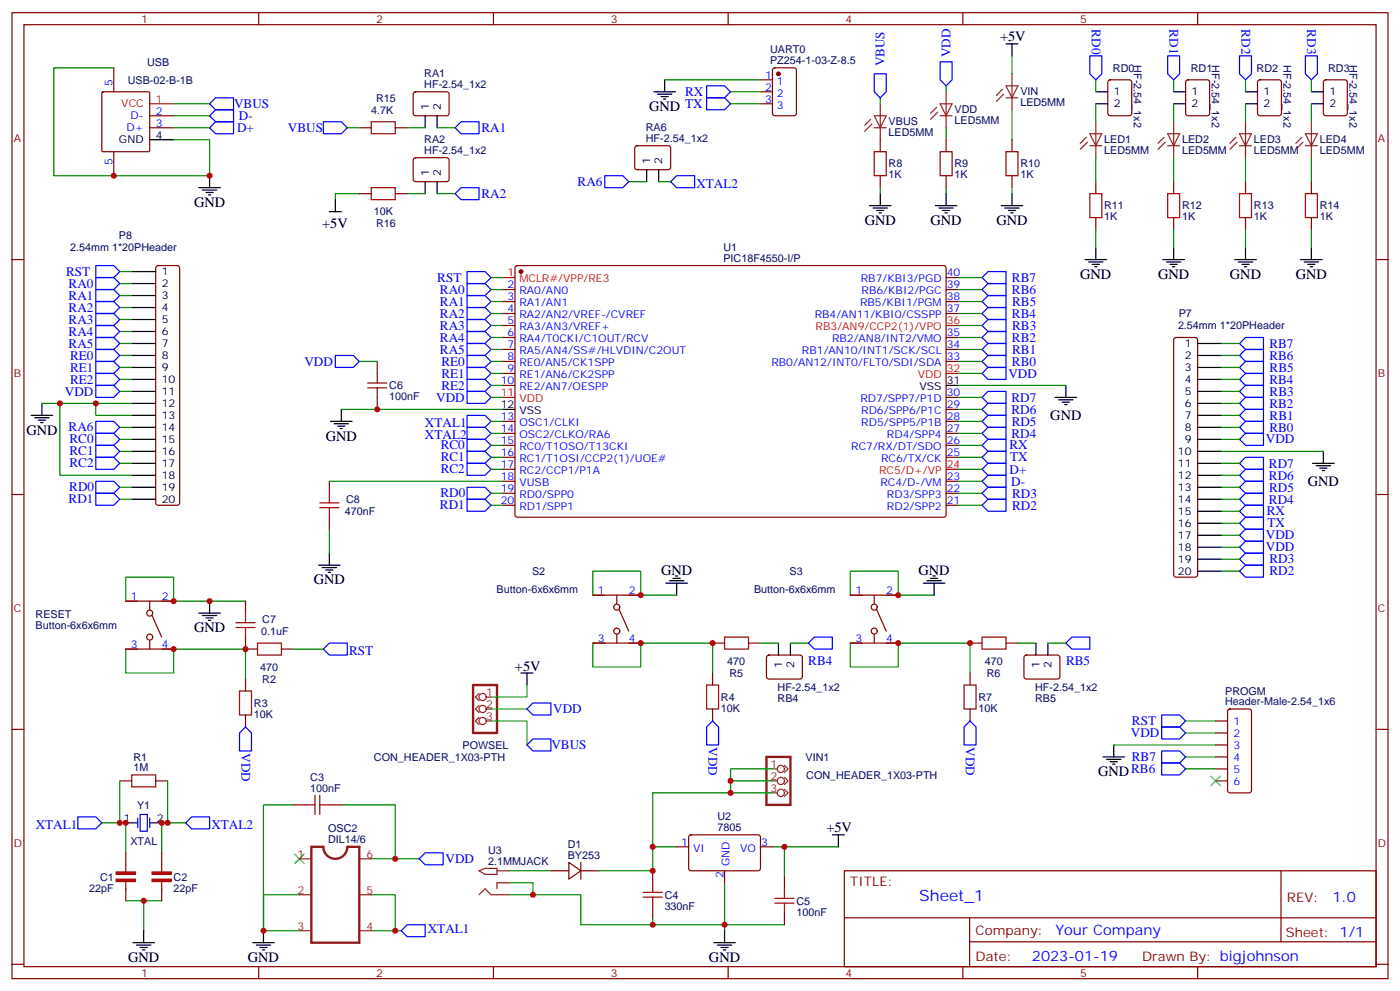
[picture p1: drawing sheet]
<svg xmlns="http://www.w3.org/2000/svg" width="412mm" height="292mm" viewBox="0 0 412 292" stroke-linecap="round" stroke-linejoin="round" font-family="sans-serif">
<g fill="none" stroke="#870000" stroke-width=".35">
<path d="M3.5 3.7h405.4v284.4h-405.4zM7.1 7.3h398.2v277.3h-398.2zM33.5 20v7M76.2 3.7v3.6M145.3 3.7v3.6M214.5 3.7v3.6M283.6 3.7v3.6M352.8 3.7v3.6M30 27.2l.3-.2h13.4l.3 .2 .1 17.1-.2 .3-13.6 .1-.3-.2zM44.1 37.6h7.1M44.1 34.1h7.1M105.8 37.6h3.6"/>
<path d="M116.4 37.6h3.5M121.9 27.2l.5-.2 9.5 .1 .4 .6-.1 5.9-.6 .5-9.5-.1-.4-.6v-5.7zM224 23.5h3.5M224 27h3.5M224 30.6h3.5M227.8 20.2l.4-.2h5.7l.6 .4 .1 13-.5 .6-5.9 .1-.6-.5-.1-12.9zM326.6 23.7l.4-.2h5.7l.6 .4 .1 9.5-.5 .6-5.9 .1-.6-.5-.1-9.4zM349.5 23.7l.5-.2h5.6l.7 .4v9.5l-.5 .6-5.8 .1-.7-.5-.1-9.4zM370.7 23.7l.4-.2h5.7l.6 .4 .1 9.5-.5 .6-5.9 .1-.6-.5-.1-9.4zM390.1 23.7l.4-.2h5.7l.6 .4 .1 9.5-.5 .6-5.9 .1-.6-.5-.1-9.4zM33.5 44.7v7M105.8 57h3.6"/>
<path d="M116.4 57h3.5M121.9 46.6l.5-.2 9.5 .1 .4 .6-.1 6-.6 .4-9.5-.1-.4-.6v-5.7zM187.2 43.1l.5-.2 9.4 .1 .5 .6-.1 5.9-.7 .5-9.4-.1-.4-.7v-5.6zM259.3 41.1v3.6M259.3 51.7v3.5M278.7 41.1v3.6M278.7 51.7v3.5M298.1 41.1v3.6M298.1 51.7v3.5M322.8 53.5v3.5M345.7 53.5v3.5M366.9 53.5v3.5"/>
<path d="M386.3 53.5v3.5M3.5 76.4h3.6M46.1 78.4l.5-.2h5.6l.5 .2 .2 .5v69.1l-.2 .5-.5 .2h-5.6l-.5-.2-.2-.5v-69.1zM151.9 78.4l.5-.2h125.9l.4 .7-.1 72.9-.6 .5-125.9-.1-.4-.6v-72.7zM322.8 64.1v3.5M345.7 64.1v3.5M366.9 64.1v3.5M386.3 64.1v3.5M405.3 76.4h3.6M148.2 85.2h3.5M148.2 88.8h3.5M148.2 92.3h3.5"/>
<path d="M148.2 95.8h3.5M148.2 99.3h3.5M278.7 85.2h3.5M278.7 88.8h3.5M278.7 92.3h3.5M278.7 99.3h3.5M278.7 81.7h3.5M346 99.5l.4-.2h5.7l.5 .2 .2 .5v69.2l-.3 .5-.4 .2h-5.7l-.5-.2-.2-.5v-69.2zM111.1 106.4v3.5M111.1 117v3.5M148.2 102.9h3.5M148.2 106.4h3.5"/>
<path d="M148.2 109.9h3.5M148.2 113.5h3.5M278.7 102.9h3.5M278.7 106.4h3.5M278.7 117h3.5M148.2 124h3.5M148.2 127.6h3.5M148.2 131.1h3.5M148.2 134.6h3.5M148.2 138.1h3.5M278.7 124h3.5M278.7 127.6h3.5"/>
<path d="M278.7 131.1h3.5M278.7 134.6h3.5M278.7 120.5h3.5M3.5 145.6h3.6M97 141.7v3.5M97 152.3v3.5M148.2 141.7h3.5M148.2 145.2h3.5M148.2 148.7h3.5M278.7 141.7h3.5M278.7 145.2h3.5M278.7 148.7h3.5"/>
<path d="M405.3 145.6h3.6M37 177h14.2M44.1 177v2.4M72.3 177v3.5M174.6 175.2h14.1M181.7 175.2v2.5M182.4 179.4l2.8 6.4M250.5 175.2h14.1M257.5 175.2v2.5M258.2 179.4l2.9 6.4M37 191.1h14.2M44.1 188.6v2.5"/>
<path d="M44.8 181.2l2.8 6.3M72.3 187.5v3.6h3.5M72.3 199.9v3.5M82.9 191.1h3.5M174.6 189.3h14.1M181.7 186.8v2.5M209.9 189.3h3.5M209.9 198.1v3.5M220.5 189.3h3.5M226 193l.5-.2 9.4 .1 .5 .6-.1 6-.6 .4-9.5-.1-.4-.6v-5.7zM250.5 189.3h14.1M257.5 186.8v2.5"/>
<path d="M285.8 189.3h3.5M285.8 198.1v3.5M296.3 189.3h3.6M301.9 193l.4-.2 9.5 .1 .4 .6-.1 6-.6 .4-9.4-.1-.5-.6v-5.7zM3.5 214.7h3.6M72.3 210.5v3.5M209.9 208.7v3.5M285.8 208.7v3.5M358.1 212.2h3.5M358.1 215.8h3.5M358.1 219.3h3.5M361.8 208.9l.5-.2h5.6l.7 .4 .1 23.6-.5 .6-5.9 .1-.6-.5-.1-23.5z"/>
<path d="M405.3 214.7h3.6M35.3 229.9h3.5M45.9 229.9h3.5M86.4 236.9h3.6M97 236.9h3.5M358.1 229.9h3.5M358.1 222.8h3.5M358.1 226.3h3.5M37 251v3.6M47.6 251v3.6M162.3 256.3h5.3M167.6 253.9l3.5 2.4-3.5 2.5z"/>
<path d="M171.1 256.3h5.3M171.1 253.9v4.9M192.3 256.3v3.6M199.3 249.3h3.5M203.1 246l.5-.3 20 .1 .4 .7-.1 9.4-.6 .4h-20l-.5-.7v-9.1zM224 249.3h3.5M231.1 258.1v3.5M248.7 256.3h156.6v28.3h-156.6zM377.3 256.4v20.8M37 261.6v3.5M47.6 261.6v3.5M192.3 266.9v3.5"/>
<path d="M231.1 268.7v3.5M248.7 270.2h156.5M285.6 277.2h119.6M285.6 270.2v14.1M3.5 283.8h3.6M76.2 284.6v3.5M145.3 284.6v3.5M214.5 284.6v3.5M283.6 284.6v3.5M352.8 284.6v3.5M405.3 283.8h3.6"/>
<circle cx="181.7" cy="178.7" r=".88"/>
<circle cx="257.5" cy="178.7" r=".88"/>
<circle cx="44.1" cy="187.5" r=".88"/>
<circle cx="44.1" cy="180.5" r=".88"/>
<circle cx="181.7" cy="185.8" r=".88"/>
<circle cx="257.5" cy="185.8" r=".88"/>
</g>
<g fill="#870000" stroke="#870000" stroke-width=".35">
<circle cx="153.5" cy="79.9" r=".53"/>
<circle cx="229.3" cy="21.7" r=".53"/>
</g>
<path d="M44.1 30.6h7.1M148.2 81.7h3.5M278.7 95.8h3.5M148.2 117h3.5M278.7 109.9h3.5M278.7 138.1h3.5" fill="none" stroke="#f00" stroke-width=".35"/>
<g fill="none" stroke="#000" stroke-width=".35">
<path d="M296.3 12.9h3.6M298.1 12.9v3.5M125.2 34.1v3.5M128.8 34.1v3.5M192.6 27h6.4M193.7 27.7h4.2M194.7 28.4h2.1M195.4 29.1h.7M195.8 23.5v3.5M322.8 27h3.5M322.8 30.6h3.5M345.7 27h3.5"/>
<path d="M345.7 30.6h3.5M366.9 27h3.5M366.9 30.6h3.5M386.3 27h3.5M386.3 30.6h3.5M44.1 41.1h7.1M58.6 55.2h6.3M59.6 56h4.3M60.7 56.7h2.1M61.4 57.4h.7M61.7 51.7v3.5M98.8 58.8v3.5"/>
<path d="M125.2 53.5v3.5M128.8 53.5v3.5M190.5 50v3.5M194 50v3.5M259.3 57v3.5M278.7 57v3.5M298.1 57v3.5M38.8 79.9h7.1M97 62.3h3.5M256.1 60.5h6.4M257.2 61.2h4.2M258.2 61.9h2.1"/>
<path d="M258.9 62.7h.7M275.5 60.5h6.4M276.6 61.2h4.2M277.6 61.9h2.2M278.3 62.7h.7M294.9 60.5h6.4M296 61.2h4.2M297 61.9h2.2M297.7 62.7h.7M319.6 76.4h6.4M320.7 77.1h4.2M321.7 77.8h2.1"/>
<path d="M322.4 78.5h.7M322.8 72.9v3.5M342.5 76.4h6.4M343.6 77.1h4.2M344.7 77.8h2.1M345.4 78.5h.7M345.7 72.9v3.5M363.7 76.4h6.4M364.8 77.1h4.2M365.8 77.8h2.1M366.5 78.5h.7M366.9 72.9v3.5"/>
<path d="M383.1 76.4h6.4M384.2 77.1h4.2M385.2 77.8h2.1M385.9 78.5h.7M386.3 72.9v3.5M38.8 83.5h7.1M38.8 87h7.1M38.8 90.5h7.1M38.8 94.1h7.1M38.8 97.6h7.1M12.3 118.7v3.6M38.8 101.1h7.1"/>
<path d="M38.8 104.6h7.1M38.8 108.2h7.1M38.8 111.7h7.1M38.8 115.2h7.1M38.8 118.7h7.1M278.7 113.5h3.5M310.8 117h6.3M311.9 117.7h4.2M312.9 118.4h2.1M313.6 119.1h.7M314 113.5v3.5M352.8 101.1h7"/>
<path d="M352.8 104.6h7M352.8 108.2h7M352.8 111.7h7M352.8 115.2h7M352.8 118.7h7M9.2 122.3h6.3M10.2 123h4.3M11.3 123.7h2.1M12 124.4h.7M38.8 122.3h7.1M38.8 125.8h7.1M38.8 129.3h7.1"/>
<path d="M38.8 132.9h7.1M38.8 136.4h7.1M38.8 139.9h7.1M97.4 124h6.3M98.4 124.7h4.3M99.5 125.4h2.1M100.2 126.2h.7M100.5 120.5v3.5M148.2 120.5h3.5M352.8 122.3h7M352.8 125.8h7M352.8 129.3h7"/>
<path d="M352.8 132.9h7M352.8 136.4h7M352.8 139.9h7M386.6 136.4h6.4M387.7 137.1h4.2M388.8 137.8h2.1M389.5 138.5h.7M389.8 132.9v3.5M38.8 143.4h7.1M38.8 147h7.1M352.8 143.4h7M352.8 147h7"/>
<path d="M352.8 150.5h7M352.8 154h7M352.8 157.6h7M61.7 177v3.5M93.8 166.4h6.4M94.9 167.1h4.2M96 167.8h2.1M96.7 168.5h.7M97 162.8v3.6M196.1 171.7h6.4M197.2 171h4.2M198.3 170.3h2.1"/>
<path d="M199 169.5h.7M199.3 171.7v3.5M272 171.7h6.3M273 171h4.3M274.1 170.3h2.1M274.8 169.5h.7M275.2 171.7v3.5M352.8 161.1h7M352.8 164.6h7M352.8 168.1h7M58.6 180.5h6.3M59.6 181.2h4.3"/>
<path d="M60.7 181.9h2.1M61.4 182.6h.7M153.5 198.1h3.5M155.2 198.1v3.5M229.3 189.3v3.5M232.8 189.3v3.5M305.2 189.3v3.5M308.7 189.3v3.5M328.1 219.3v3.5M324.9 222.8h6.4M326 223.5h4.2M327 224.2h2.1"/>
<path d="M327.7 224.9h.7M37 242.2h3.6M44.1 242.2h3.5M245.2 245.7h3.5M246.9 245.7v3.6M39.2 277.5h6.3M40.2 278.2h4.2M41.3 278.9h2.1M42 279.6h.7M42.3 274v3.5M74.4 277.5h6.4M75.5 278.2h4.2"/>
<path d="M76.6 278.9h2.1M77.3 279.6h.7M77.6 274v3.5M210.3 277.5h6.3M211.3 278.2h4.2M212.4 278.9h2.1M213.1 279.6h.7M213.4 274v3.5"/>
</g>
<g fill="none" stroke="#008700" stroke-width=".35">
<path d="M33.5 20h-17.6v31.7h45.8v-10.6h-10.5M298.1 16.4v5.3M51.2 30.6h10.5M51.2 34.1h10.5M51.2 37.6h10.5M102.3 37.6h3.5M119.9 37.6h5.3M128.8 37.6h5.3M195.8 23.5h28.2M215.2 30.6h8.8M215.2 27h8.8M259.3 28.8v1.8"/>
<path d="M278.7 25.3v1.7M278.7 37.6v3.5M298.1 32.3v8.8M322.8 23.5v3.5M322.8 30.6v5.2M345.7 23.5v3.5M345.7 30.6v5.2M366.9 23.5v3.5M366.9 30.6v5.2M386.3 23.5v3.5M386.3 30.6v5.2M105.8 57h-7v1.8"/>
<path d="M119.9 57h5.3M128.8 57h5.3M185.2 53.5h5.3M194 53.5h3.6M259.3 55.2v1.8M278.7 55.2v1.8M298.1 55.2v1.8M322.8 46.4v7.1M345.7 46.4v7.1M366.9 46.4v7.1M386.3 46.4v7.1M35.3 79.9h3.5"/>
<path d="M322.8 67.6v5.3M345.7 67.6v5.3M366.9 67.6v5.3M386.3 67.6v5.3M35.3 97.6h3.5M35.3 94.1h3.5M35.3 90.5h3.5M35.3 87h3.5M35.3 83.5h3.5M144.6 81.7h3.6M144.6 92.3h3.6M144.6 88.8h3.6"/>
<path d="M144.6 95.8h3.6M144.6 99.3h3.6M144.6 85.2h3.6M282.2 81.7h7.1M282.2 92.3h7.1M282.2 88.8h7.1M282.2 95.8h7.1M282.2 99.3h7.1M282.2 85.2h7.1M12.3 118.7h26.5M17.6 118.7v21.2h21.2M28.2 118.7v3.6h10.6"/>
<path d="M35.3 115.2h3.5M35.3 111.7h3.5M35.3 108.2h3.5M35.3 104.6h3.5M35.3 101.1h3.5M105.8 106.4h5.3M144.6 117h3.6M144.6 109.9h3.6M144.6 113.5h3.6M144.6 102.9h3.6M144.6 106.4h3.6M282.2 117h7.1"/>
<path d="M282.2 109.9h7.1M282.2 113.5h31.8M282.2 102.9h7.1M282.2 106.4h7.1M359.8 115.2h5.3M359.8 111.7h5.3M359.8 108.2h5.3M359.8 104.6h5.3M359.8 101.1h5.3M359.8 118.7h5.3M35.3 129.3h3.5M35.3 132.9h3.5"/>
<path d="M35.3 136.4h3.5M35.3 125.8h3.5M100.5 120.5h47.7M144.6 124h3.6M144.6 127.6h3.6M144.6 138.1h3.6M144.6 131.1h3.6M144.6 134.6h3.6M282.2 124h7.1M282.2 127.6h7.1M282.2 120.5h7.1M282.2 138.1h7.1"/>
<path d="M282.2 131.1h7.1M282.2 134.6h7.1M359.8 129.3h5.3M359.8 132.9h30M359.8 136.4h5.3M359.8 125.8h5.3M359.8 122.3h5.3M359.8 139.9h5.3M35.3 143.4h3.5M35.3 147h3.5M97 141.7h51.2M97 155.8v7"/>
<path d="M144.6 145.2h3.6M144.6 148.7h3.6M282.2 141.7h7.1M282.2 145.2h7.1M282.2 148.7h7.1M359.8 143.4h5.3M359.8 147h5.3M359.8 150.5h5.3M359.8 154h5.3M359.8 157.6h5.3M37 177v-7.1h14.2v7.1h21.1M174.6 175.2v-7.1h14.1v7.1h10.6"/>
<path d="M250.5 175.2v-7.1h14.1v7.1h10.6M359.8 161.1h5.3M359.8 164.6h5.3M359.8 168.1h5.3M37 191.1v7h14.2v-7h21.1v8.8M86.4 191.1h8.8M174.6 189.3v7.1h14.1v-7.1h21.2v8.8M224 189.3h5.3M232.8 189.3h5.3M250.5 189.3v7.1h14.1v-7.1h21.2v8.8M299.9 189.3h5.3M308.7 189.3h5.3"/>
<path d="M144.6 212.2h10.6v7.1M144.6 208.7h10.6M155.2 201.6v3.6h-10.6M328.1 219.3h30M349.2 212.2h8.9M349.2 215.8h8.9M35.3 229.9v12.3M49.4 229.9v12.3M86.4 236.9h-8.8v37.1M100.5 236.9h15.9v15.9M227.5 233.4h-35.2v15.9M227.5 229.9h-12.3v3.5"/>
<path d="M227.5 226.3h-12.3v3.6M349.2 222.8h8.9M349.2 226.3h8.9M30 242.2h7v8.8M54.7 242.2h-7.1v8.8M109.4 252.8h14.1M149.9 259.9h7.1v3.5M149.9 256.3h12.4M199.3 249.3h-7v7h-15.9M213.4 259.9v14.1M227.5 249.3h19.4M231.1 249.3v8.8"/>
<path d="M37 265.1h10.6M42.3 265.1v8.9M77.6 274h10.6M88.2 263.4h-10.6v10.6M109.4 263.4h7v10.6M109.4 274h8.8M149.9 263.4h21.2v8.8h21.2M192.3 270.4v1.8h38.8"/>
</g>
<path d="M356.7 228.5l2.8 2.8M359.5 228.5l-2.8 2.8M86.8 251.4l2.8 2.8M89.6 251.4l-2.8 2.8" fill="none" stroke="#3c3" stroke-width=".35"/>
<path d="M139.3 201.6h7.1v14.2h-7.1zM225.8 222.8h7v14.1h-7zM91.7 249.3h3.5a3.5 3.5 0 0 0 3.6 3.5 3.5 3.5 0 0 0 3.5-3.5h3.5v28.2h-14.1z" fill="none" stroke="#8c2424" stroke-width=".71"/>
<g fill="none" stroke="#8c2424" stroke-width=".35">
<path d="M256.5 35.1l-1.8 1.8M256.8 36.5l-2.1 2.2M257.5 34.1h3.6l-1.8 3.5zM257.5 37.6h3.6M259.3 30.6v10.5M275.9 31.6l-1.8 1.8M276.2 33l-2.1 2.1M276.9 34.1h3.6M276.9 30.6h3.6l-1.8 3.5zM278.7 27v10.6M295.3 26.3l-1.8 1.8M295.6 27.7l-2.1 2.1"/>
<path d="M296.3 25.3h3.6l-1.8 3.5zM296.3 28.8h3.6M298.1 21.7v10.6M321 39.4h3.6l-1.8 3.5zM322.8 35.8v10.6M344 39.4h3.5l-1.8 3.5zM345.7 35.8v10.6M365.1 39.4h3.6l-1.8 3.5zM366.9 35.8v10.6M384.5 39.4h3.6l-1.8 3.5zM386.3 35.8v10.6M320 40.4l-1.8 1.8"/>
<path d="M320.3 41.8l-2.1 2.2M321 42.9h3.6M342.9 40.4l-1.8 1.8M343.3 41.8l-2.2 2.2M344 42.9h3.5M364.1 40.4l-1.8 1.8M364.4 41.8l-2.1 2.2M365.1 42.9h3.6M383.5 40.4l-1.8 1.8M383.8 41.8l-2.1 2.2M384.5 42.9h3.6M141.1 204.1l-1 1.1 1 1"/>
<path d="M141.1 207.6l-1 1.1 1 1.1M141.1 211.2l-1 1 1 1.1M143.2 205.2h1.4M143.2 208.7h1.4M143.2 212.2h1.4M227.5 226.3h1.5M227.5 229.9h1.5M227.5 233.4h1.5M231.1 225.3l1 1-1 1.1M231.1 228.8l1 1.1-1 1M231.1 232.3l1 1.1-1 1.1M88.2 252.8h3.5"/>
<path d="M105.8 252.8h3.6M141.1 256.3l1.8-.7h3.5v1.8h-3.5zM146.4 256.3h3.5M149.9 259.9h-3.5v1.7M88.2 263.4h3.5M88.2 274h3.5M105.8 263.4h3.6M105.8 274h3.6M141.1 263.4l1.8-1.8 1.7 1.8h5.3"/>
<circle cx="142.2" cy="208.7" r="1.06"/>
<circle cx="142.2" cy="212.2" r="1.06"/>
<circle cx="142.2" cy="205.2" r="1.06"/>
<circle cx="230" cy="226.3" r="1.06"/>
<circle cx="230" cy="233.4" r="1.06"/>
<circle cx="230" cy="229.9" r="1.06"/>
</g>
<g fill="none" stroke="#a10000" stroke-width=".35">
<path d="M109.4 35.8h7v3.6h-7zM109.4 55.2h7v3.6h-7zM257.5 44.7h3.6v7h-3.6zM276.9 44.7h3.6v7h-3.6zM296.3 44.7h3.6v7h-3.6zM321 57h3.6v7.1h-3.6zM344 57h3.5v7.1h-3.5zM365.1 57h3.6v7.1h-3.6zM384.5 57h3.6v7.1h-3.6zM108.3 112.7h5.6M108.3 114.2h5.6M111.1 109.9v2.8"/>
<path d="M111.1 114.2v2.8M94.2 148h5.6M94.2 149.4h5.6M97 145.2v2.8M97 149.4v2.9M69.5 183.3h5.6M69.5 184.7h5.6M72.3 180.5v2.8M72.3 184.7v2.8M75.8 189.3h7.1v3.5h-7.1zM213.4 187.5h7.1v3.6h-7.1zM289.3 187.5h7v3.6h-7z"/>
<path d="M70.6 203.4h3.5v7.1h-3.5zM208.1 201.6h3.6v7.1h-3.6zM284 201.6h3.5v7.1h-3.5zM38.8 228.1h7.1v3.5h-7.1zM90 236.9h2.8M92.8 234.1v5.6M94.2 236.9h2.8M94.2 234.1v5.6M37 254.6v2.1M37 259.5v2.5M47.6 254.6v2.1M47.6 259.5v2.5"/>
<path d="M192.3 259.9v2.8M189.4 262.7h5.7M189.4 264.1h5.7M192.3 264.1v2.8M228.2 264.4h5.7M228.2 265.9h5.7M231.1 261.6v2.8M231.1 265.9v2.8"/>
</g>
<g fill="none" stroke="#00f" stroke-width=".35">
<path d="M276.9 18.2h3.6v5.3l-1.8 1.8-1.8-1.8zM321 16.4h3.6v5.3l-1.8 1.8-1.8-1.8zM344 16.4h3.5v5.3l-1.8 1.8-1.7-1.8zM365.1 16.4h3.6v5.3l-1.8 1.8-1.8-1.8zM384.5 16.4h3.6v5.3l-1.8 1.8-1.8-1.8zM61.7 30.6l1.8-1.8h5.3v3.5h-5.3zM63.5 32.3h5.3v3.5h-5.3l-1.8-1.7zM63.5 35.8h5.3v3.6h-5.3l-1.8-1.8zM95.2 35.8h5.3l1.8 1.8-1.8 1.8h-5.3zM135.8 35.8h5.3v3.6h-5.3l-1.7-1.8zM208.1 28.8h5.3l1.8 1.8-1.8 1.7h-5.3zM208.1 25.3h5.3l1.8 1.7-1.8 1.8h-5.3z"/>
<path d="M257.5 21.7h3.6v5.3l-1.8 1.8-1.8-1.8zM135.8 55.2h5.3v3.6h-5.3l-1.7-1.8zM178.2 51.7h5.2l1.8 1.8-1.8 1.7h-5.2zM199.3 51.7h5.3v3.5h-5.3l-1.7-1.7zM28.2 78.2h5.3l1.8 1.7-1.8 1.8h-5.3zM137.6 79.9h5.3l1.7 1.8-1.7 1.8h-5.3zM291 79.9h5.3v3.6h-5.3l-1.7-1.8zM28.2 88.8h5.3l1.8 1.7-1.8 1.8h-5.3zM28.2 85.2h5.3l1.8 1.8-1.8 1.8h-5.3zM28.2 99.3h5.3l1.8 1.8-1.8 1.8h-5.3zM28.2 95.8h5.3l1.8 1.8-1.8 1.7h-5.3zM28.2 92.3h5.3l1.8 1.8-1.8 1.7h-5.3z"/>
<path d="M28.2 81.7h5.3l1.8 1.8-1.8 1.7h-5.3zM137.6 83.5h5.3l1.7 1.7-1.7 1.8h-5.3zM137.6 94.1h5.3l1.7 1.7-1.7 1.8h-5.3zM137.6 97.6h5.3l1.7 1.7-1.7 1.8h-5.3zM137.6 87h5.3l1.7 1.8-1.7 1.7h-5.3zM137.6 90.5h5.3l1.7 1.8-1.7 1.8h-5.3zM291 87h5.3v3.5h-5.3l-1.7-1.7zM291 90.5h5.3v3.6h-5.3l-1.7-1.8zM291 83.5h5.3v3.5h-5.3l-1.7-1.8zM291 94.1h5.3v3.5h-5.3l-1.7-1.8zM291 97.6h5.3v3.5h-5.3l-1.7-1.8zM366.9 99.3h5.3v3.6h-5.3l-1.8-1.8z"/>
<path d="M28.2 109.9h5.3l1.8 1.8-1.8 1.8h-5.3zM28.2 106.4h5.3l1.8 1.8-1.8 1.7h-5.3zM28.2 102.9h5.3l1.8 1.7-1.8 1.8h-5.3zM28.2 113.5h5.3l1.8 1.7-1.8 1.8h-5.3zM98.8 104.6h5.3l1.7 1.8-1.7 1.8h-5.3zM137.6 115.2h5.3l1.7 1.8-1.7 1.7h-5.3zM137.6 101.1h5.3l1.7 1.8-1.7 1.7h-5.3zM137.6 104.6h5.3l1.7 1.8-1.7 1.8h-5.3zM137.6 108.2h5.3l1.7 1.7-1.7 1.8h-5.3zM137.6 111.7h5.3l1.7 1.8-1.7 1.7h-5.3zM291 108.2h5.3v3.5h-5.3l-1.7-1.8zM291 101.1h5.3v3.5h-5.3l-1.7-1.7z"/>
<path d="M291 104.6h5.3v3.6h-5.3l-1.7-1.8zM291 115.2h5.3v3.5h-5.3l-1.7-1.7zM291 118.7h5.3v3.6h-5.3l-1.7-1.8zM365.1 104.6l1.8-1.7h5.3v3.5h-5.3zM365.1 111.7l1.8-1.8h5.3v3.6h-5.3zM365.1 118.7l1.8-1.7h5.3v3.5h-5.3zM366.9 106.4h5.3v3.5h-5.3l-1.8-1.7zM366.9 113.5h5.3v3.5h-5.3l-1.8-1.8zM28.2 131.1h5.3l1.8 1.8-1.8 1.7h-5.3zM28.2 127.6h5.3l1.8 1.7-1.8 1.8h-5.3zM28.2 134.6h5.3l1.8 1.8-1.8 1.7h-5.3zM28.2 124h5.3l1.8 1.8-1.8 1.8h-5.3z"/>
<path d="M137.6 122.3h5.3l1.7 1.7-1.7 1.8h-5.3zM137.6 125.8h5.3l1.7 1.8-1.7 1.7h-5.3zM137.6 129.3h5.3l1.7 1.8-1.7 1.8h-5.3zM137.6 132.9h5.3l1.7 1.7-1.7 1.8h-5.3zM137.6 136.4h5.3l1.7 1.7-1.7 1.8h-5.3zM291 136.4h5.3v3.5h-5.3l-1.7-1.8zM291 139.9h5.3v3.5h-5.3l-1.7-1.7zM291 132.9h5.3v3.5h-5.3l-1.7-1.8zM291 129.3h5.3v3.6h-5.3l-1.7-1.8zM291 122.3h5.3v3.5h-5.3l-1.7-1.8zM291 125.8h5.3v3.5h-5.3l-1.7-1.7zM365.1 129.3l1.8-1.7h5.3v3.5h-5.3z"/>
<path d="M365.1 136.4l1.8-1.8h5.3v3.5h-5.3zM366.9 120.5h5.3v3.5h-5.3l-1.8-1.7zM366.9 124h5.3v3.6h-5.3l-1.8-1.8zM366.9 138.1h5.3v3.6h-5.3l-1.8-1.8zM28.2 141.7h5.3l1.8 1.7-1.8 1.8h-5.3zM28.2 145.2h5.3l1.8 1.8-1.8 1.7h-5.3zM137.6 143.4h5.3l1.7 1.8-1.7 1.8h-5.3zM137.6 147h5.3l1.7 1.7-1.7 1.8h-5.3zM291 147h5.3v3.5h-5.3l-1.7-1.8zM291 143.4h5.3v3.6h-5.3l-1.7-1.8zM365.1 150.5l1.8-1.8h5.3v3.6h-5.3zM366.9 141.7h5.3v3.5h-5.3l-1.8-1.8z"/>
<path d="M366.9 145.2h5.3v3.5h-5.3l-1.8-1.7zM366.9 152.3h5.3v3.5h-5.3l-1.8-1.8zM366.9 155.8h5.3v3.5h-5.3l-1.8-1.7zM365.1 161.1l1.8-1.8h5.3v3.5h-5.3zM366.9 162.8h5.3v3.6h-5.3l-1.8-1.8zM366.9 166.4h5.3v3.5h-5.3l-1.8-1.8zM97 189.3h5.3v3.5h-5.3l-1.8-1.7zM239.9 187.5h5.3v3.6h-5.3l-1.8-1.8zM315.7 187.5h5.3v3.6h-5.3l-1.7-1.8zM70.6 215.8l1.7-1.8 1.8 1.8v5.3h-3.5zM157 217.5h5.3v3.6h-5.3l-1.8-1.8zM157 206.9h5.3v3.6h-5.3l-1.8-1.8z"/>
<path d="M208.1 214l1.8-1.8 1.8 1.8v5.3h-3.6zM284 214l1.8-1.8 1.7 1.8v5.3h-3.5zM342.2 210.5h5.3l1.7 1.7-1.7 1.8h-5.3zM342.2 214h5.3l1.7 1.8-1.7 1.7h-5.3zM41.3 239.7h2.1v5h-2.1zM342.2 221.1h5.3l1.7 1.7-1.7 1.8h-5.3zM342.2 224.6h5.3l1.7 1.7-1.7 1.8h-5.3zM22.9 240.5h5.3l1.8 1.7-1.8 1.8h-5.3zM40.6 240.8v2.8M44.1 240.8v2.8M56.4 240.5h5.3v3.5h-5.3l-1.7-1.8zM125.2 251h5.3v3.6h-5.3l-1.7-1.8z"/>
<path d="M119.9 272.2h5.3v3.5h-5.3l-1.7-1.7z"/>
</g>
<g fill="#a10000" stroke="#a10000" stroke-width=".35">
<path d="M44.8 258.8h5.6v.7h-5.6z"/>
<path d="M44.8 256.7h5.6v.7h-5.6z"/>
<path d="M34.2 258.8h5.7v.7h-5.7z"/>
<path d="M34.2 256.7h5.7v.7h-5.7z"/>
</g>
<path d="M213.4 256.3v3.6" fill="none" stroke="#600" stroke-width=".35"/>
<g fill="#c00">
<circle cx="116.4" cy="274" r=".88"/>
<circle cx="116.4" cy="252.8" r=".88"/>
<circle cx="77.6" cy="274" r=".88"/>
<circle cx="37" cy="242.2" r=".88"/>
<circle cx="47.6" cy="242.2" r=".88"/>
<circle cx="42.3" cy="265.1" r=".88"/>
<circle cx="157" cy="263.4" r=".88"/>
<circle cx="192.3" cy="272.2" r=".88"/>
<circle cx="192.3" cy="256.3" r=".88"/>
<circle cx="231.1" cy="249.3" r=".88"/>
<circle cx="213.4" cy="272.2" r=".88"/>
<circle cx="51.2" cy="191.1" r=".88"/>
<circle cx="72.3" cy="191.1" r=".88"/>
<circle cx="51.2" cy="177" r=".88"/>
<circle cx="61.7" cy="177" r=".88"/>
<circle cx="188.7" cy="175.2" r=".88"/>
<circle cx="209.9" cy="189.3" r=".88"/>
<circle cx="188.7" cy="189.3" r=".88"/>
<circle cx="264.6" cy="189.3" r=".88"/>
<circle cx="285.8" cy="189.3" r=".88"/>
<circle cx="264.6" cy="175.2" r=".88"/>
<circle cx="28.2" cy="118.7" r=".88"/>
<circle cx="17.6" cy="118.7" r=".88"/>
<circle cx="111.1" cy="120.5" r=".88"/>
<circle cx="49.4" cy="242.2" r=".88"/>
<circle cx="35.3" cy="242.2" r=".88"/>
<circle cx="61.7" cy="51.7" r=".88"/>
<circle cx="33.5" cy="51.7" r=".88"/>
<circle cx="192.3" cy="249.3" r=".88"/>
<circle cx="215.2" cy="233.4" r=".88"/>
<circle cx="215.2" cy="229.9" r=".88"/>
</g>
<text font-size="4.6" fill="#00f" x="270.8" y="265.4">Sheet_1</text>
<g font-size="4.2">
<text x="294.6" y="12.2">+5V</text>
<text x="191.2" y="32.7">GND TX</text>
<text x="57.1" y="60.9">GND</text>
<text x="94.9" y="67.2">+5V</text>
<text x="254.7" y="66.2">GND</text>
<text x="274.1" y="66.2">GND</text>
<text x="293.5" y="66.2">GND</text>
<text x="318.2" y="82.1">GND</text>
<text x="341.1" y="82.1">GND</text>
<text x="362.3" y="82.1">GND</text>
<text x="381.7" y="82.1">GND</text>
<text x="309.4" y="123.7">GND</text>
<text x="7.8" y="127.9">GND</text>
<text x="96" y="129.7">GND</text>
<text x="385.2" y="143.1">GND</text>
<text x="92.4" y="172">GND</text>
<text x="194.7" y="169.2">GND</text>
<text x="270.6" y="169.2">GND</text>
<text x="57.1" y="186.1">GND</text>
<text x="151.7" y="197.4">+5V</text>
<text x="323.5" y="228.5">GNDRB6</text>
<text x="243.4" y="245">+5V</text>
<text x="37.7" y="283.1">GND</text>
<text x="73" y="283.1">GND</text>
<text x="208.8" y="283.1">GND</text>
</g>
<g font-size="4.2" fill="#00f">
<text x="392.5" y="265.6">1.0</text>
<text x="310.9" y="275.2">Your Company</text>
<text x="304" y="283">2023-01-19</text>
</g>
<g font-size="3.9" fill="#00f">
<text x="321.6" y="8.6" transform="rotate(90 321.6 8.6)">RD0</text>
<text x="344.5" y="8.6" transform="rotate(90 344.5 8.6)">RD1</text>
<text x="365.7" y="8.6" transform="rotate(90 365.7 8.6)">RD2</text>
<text x="385.1" y="8.6" transform="rotate(90 385.1 8.6)">RD3</text>
<text x="280" y="16.9" transform="rotate(-90 280 16.9)">VDD</text>
<text x="260.6" y="19.6" transform="rotate(-90 260.6 19.6)">VBUS</text>
<text x="201.8" y="28.2">RX</text>
<text x="68.9" y="31.8">VBUS</text>
<text x="70.4" y="35.3">D-</text>
<text x="69.8" y="38.9">D+</text>
<text x="84.8" y="38.9">VBUS</text>
<text x="141.8" y="38.8">RA1</text>
<text x="141.8" y="58.2">RA2</text>
<text x="170.2" y="54.7">RA6</text>
<text x="205.1" y="55.2">XTAL2</text>
<text x="19.4" y="81.2">RST</text>
<text x="128.8" y="83">RST</text>
<text x="298.1" y="83">RB7</text>
<text x="20.2" y="88.2">RA1</text>
<text x="20.2" y="84.7">RA0</text>
<text x="129.6" y="86.4">RA0</text>
<text x="129.6" y="90">RA1</text>
<text x="298.1" y="86.5">RB6</text>
<text x="20.2" y="91.7">RA2</text>
<text x="20.2" y="95.3">RA3</text>
<text x="129.6" y="93.5">RA2</text>
<text x="298.1" y="93.5">RB4</text>
<text x="298.1" y="90">RB5</text>
<text x="20.2" y="98.8">RA4</text>
<text x="129.6" y="97">RA3</text>
<text x="129.6" y="100.6">RA4</text>
<text x="298.1" y="100.6">RB2</text>
<text x="298.1" y="97.1">RB3</text>
<text x="20.2" y="102.3">RA5</text>
<text x="20.6" y="105.8">RE0</text>
<text x="89.7" y="107.6">VDD</text>
<text x="129.6" y="104.1">RA5</text>
<text x="130" y="107.6">RE0</text>
<text x="298.1" y="107.7">RB0</text>
<text x="298.1" y="104.1">RB1</text>
<text x="373.9" y="102.4">RB7</text>
<text x="373.9" y="105.9">RB6</text>
<text x="20.6" y="112.9">RE2</text>
<text x="20.6" y="109.4">RE1</text>
<text x="130" y="111.1">RE1</text>
<text x="297" y="111.1">VDD</text>
<text x="373.9" y="112.9">RB4</text>
<text x="374" y="109.4">RB5</text>
<text x="19.1" y="116.4">VDD</text>
<text x="128.5" y="118.2">VDD</text>
<text x="130" y="114.7">RE2</text>
<text x="297.9" y="118.2">RD7</text>
<text x="374" y="116.5">RB3</text>
<text x="125.2" y="125.8">XTAL1</text>
<text x="297.9" y="121.8">RD6</text>
<text x="298" y="125.3">RD5</text>
<text x="373.9" y="120">RB2</text>
<text x="374" y="123.5">RB1</text>
<text x="20.2" y="127">RA6</text>
<text x="20.5" y="130.5">RC0</text>
<text x="125.2" y="129.3">XTAL2</text>
<text x="297.9" y="128.8">RD4</text>
<text x="372.9" y="130.5">VDD</text>
<text x="373.9" y="127.1">RB0</text>
<text x="20.5" y="134.1">RC1</text>
<text x="20.5" y="137.6">RC2</text>
<text x="129.8" y="132.3">RC0</text>
<text x="129.8" y="135.8">RC1</text>
<text x="297.3" y="132.3">RX</text>
<text x="297.5" y="135.8">TX</text>
<text x="373.8" y="137.6">RD7</text>
<text x="129.8" y="139.4">RC2</text>
<text x="297.4" y="139.4">D+</text>
<text x="297.9" y="142.9">D-</text>
<text x="373.8" y="141.2">RD6</text>
<text x="20.2" y="148.2">RD1</text>
<text x="20.4" y="144.6">RD0</text>
<text x="129.6" y="149.9">RD1</text>
<text x="129.8" y="146.4">RD0</text>
<text x="298.1" y="150">RD2</text>
<text x="298.1" y="146.5">RD3</text>
<text x="373.8" y="148.2">RD4</text>
<text x="373.9" y="144.7">RD5</text>
<text x="373.2" y="151.7">RX</text>
<text x="373.4" y="155.2">TX</text>
<text x="372.9" y="158.8">VDD</text>
<text x="372.9" y="162.3">VDD</text>
<text x="374" y="165.9">RD3</text>
<text x="374" y="169.4">RD2</text>
<text x="102.8" y="192.8">RST</text>
<text x="238.1" y="195.9">RB4</text>
<text x="314" y="195.9">RB5</text>
<text x="163" y="209.9">VDD</text>
<text x="333.4" y="213.5">RST</text>
<text x="71.1" y="221.8" transform="rotate(90 71.1 221.8)">VDD</text>
<text x="162.4" y="220.5">VBUS</text>
<text x="208.7" y="220" transform="rotate(90 208.7 220)">VDD</text>
<text x="284.5" y="220" transform="rotate(90 284.5 220)">VDD</text>
<text x="333.1" y="217">VDD</text>
<text x="333.4" y="224.1">RB7</text>
<text x="10.5" y="244">XTAL1</text>
<text x="62.3" y="244">XTAL2</text>
<text x="131.2" y="254">VDD</text>
<text x="126" y="274.7">XTAL1</text>
</g>
<g font-size="3.9" fill="#800">
<text x="250.5" y="260.9">TITLE:</text>
<text x="379.1" y="265.6">REV:</text>
<text x="287.4" y="275.1">Company:</text>
<text x="378.7" y="275.7">Sheet: 1/1</text>
<text x="287.4" y="282.8">Date:</text>
<text x="336.4" y="282.9">Drawn By: bigjohnson</text>
</g>
<g font-size="3.2" fill="#800">
<text x="41.6" y="6.7">1</text>
<text x="110.8" y="6.7">2</text>
<text x="179.9" y="6.7">3</text>
<text x="249.1" y="6.7">4</text>
<text x="318.2" y="6.7">5</text>
<text x="4.1" y="41.8">A</text>
<text x="405.9" y="41.8">A</text>
<text x="4.1" y="111">B</text>
<text x="405.9" y="111">B</text>
<text x="4.1" y="180.1">C</text>
<text x="405.9" y="180.1">C</text>
<text x="4.1" y="249.3">D</text>
<text x="405.9" y="249.3">D</text>
<text x="41.6" y="287.5">1</text>
<text x="110.8" y="287.5">2</text>
<text x="179.9" y="287.5">3</text>
<text x="249.1" y="287.5">4</text>
<text x="318.2" y="287.5">5</text>
</g>
<g font-size="3.2" fill="#000080">
<text x="226.9" y="15.6">UART0</text>
<text x="43.3" y="19.3">USB</text>
<text x="125" y="22.7">RA1</text>
<text x="226.8" y="18.7">PZ254-1-03-Z-8.5</text>
<text x="327.8" y="21.1">RD0</text>
<text x="334" y="19.3" transform="rotate(90 334 19.3)">HF-2.54_1x2</text>
<text x="350.8" y="21.1">RD1</text>
<text x="356.9" y="19.3" transform="rotate(90 356.9 19.3)">HF-2.54_1x2</text>
<text x="370.2" y="21.1">RD2</text>
<text x="378.1" y="19.3" transform="rotate(90 378.1 19.3)">HF-2.54_1x2</text>
<text x="391.2" y="21.1">RD3</text>
<text x="397.5" y="19.3" transform="rotate(90 397.5 19.3)">HF-2.54_1x2</text>
<text x="37.7" y="24.6">USB-02-B-1B</text>
<text x="110.8" y="29.9">R15</text>
<text x="125" y="26">HF-2.54_1x2</text>
<text x="300.6" y="28.1">VIN</text>
<text x="109.3" y="33.5">4.7K</text>
<text x="281.2" y="33.4">VDD</text>
<text x="300.6" y="31.3">LED5MM</text>
<text x="190.3" y="41.8">HF-2.54_1x2</text>
<text x="190.3" y="38.6">RA6</text>
<text x="261.8" y="40.1">LED5MM</text>
<text x="261.8" y="36.9">VBUS</text>
<text x="281.2" y="36.5">LED5MM</text>
<text x="125" y="45.4">HF-2.54_1x2</text>
<text x="125" y="42.1">RA2</text>
<text x="325.3" y="45.4">LED5MM</text>
<text x="325.3" y="42.2">LED1</text>
<text x="348.2" y="45.4">LED5MM</text>
<text x="348.2" y="42.2">LED2</text>
<text x="369.4" y="45.4">LED5MM</text>
<text x="369.4" y="42.2">LED3</text>
<text x="388.8" y="45.4">LED5MM</text>
<text x="388.8" y="42.2">LED4</text>
<text x="261.8" y="52.4">1K</text>
<text x="261.8" y="49.2">R8</text>
<text x="281.2" y="52.4">1K</text>
<text x="281.2" y="49.2">R9</text>
<text x="300.6" y="52.4">1K</text>
<text x="300.6" y="49.2">R10</text>
<text x="110.1" y="63.4">10K</text>
<text x="325.3" y="64.8">1K</text>
<text x="325.3" y="61.6">R11</text>
<text x="348.2" y="64.8">1K</text>
<text x="348.2" y="61.6">R12</text>
<text x="369.4" y="64.8">1K</text>
<text x="369.4" y="61.6">R13</text>
<text x="388.8" y="64.8">1K</text>
<text x="388.8" y="61.6">R14</text>
<text x="35" y="70.5">P8</text>
<text x="110.8" y="67">R16</text>
<text x="20.7" y="74">2.54mm 1*20PHeader</text>
<text x="213.1" y="77.1">PIC18F4550-I/P</text>
<text x="213.1" y="73.9">U1</text>
<text x="347.2" y="93.4">P7</text>
<text x="347" y="97">2.54mm 1*20PHeader</text>
<text x="114.7" y="117.8">100nF</text>
<text x="114.7" y="114.6">C6</text>
<text x="102" y="148.1">C8</text>
<text x="101.6" y="151.6">470nF</text>
<text x="156.7" y="169.3">S2</text>
<text x="232.6" y="169.3">S3</text>
<text x="146.3" y="174.6">Button-6x6x6mm</text>
<text x="222.1" y="174.6">Button-6x6x6mm</text>
<text x="10.5" y="185.1">Button-6x6x6mm</text>
<text x="10.5" y="181.9">RESET</text>
<text x="77.3" y="183.4">C7</text>
<text x="76.9" y="186.9">0.1uF</text>
<text x="76.6" y="197.5">470</text>
<text x="214.2" y="195.7">470</text>
<text x="290.1" y="195.7">470</text>
<text x="77.3" y="201">R2</text>
<text x="214.9" y="199.3">R5</text>
<text x="229.1" y="203.4">HF-2.54_1x2</text>
<text x="290.7" y="199.3">R6</text>
<text x="304.9" y="203.4">HF-2.54_1x2</text>
<text x="74.8" y="208.1">R3</text>
<text x="212.4" y="209.5">10K</text>
<text x="212.4" y="206.3">R4</text>
<text x="229.1" y="206.6">RB4</text>
<text x="288.2" y="209.5">10K</text>
<text x="288.2" y="206.3">R7</text>
<text x="304.9" y="206.6">RB5</text>
<text x="360.9" y="204.5">PROGM</text>
<text x="360.9" y="207.6">Header-Male-2.54_1x6</text>
<text x="74.8" y="211.3">10K</text>
<text x="136.2" y="220.4">POWSEL</text>
<text x="39.3" y="227">1M</text>
<text x="39.3" y="223.9">R1</text>
<text x="110.2" y="224">CON_HEADER_1X03-PTH</text>
<text x="237.3" y="223.9">VIN1</text>
<text x="91.4" y="229.8">C3</text>
<text x="91.4" y="233">100nF</text>
<text x="237.5" y="229.2">CON_HEADER_1X03-PTH</text>
<text x="40.4" y="238.1">Y1</text>
<text x="96.7" y="244.9">OSC2</text>
<text x="211.3" y="244.6">7805</text>
<text x="211.3" y="241.4">U2</text>
<text x="38.4" y="248.7">XTAL</text>
<text x="96.7" y="248.1">DIL14/6</text>
<text x="143.8" y="251.4">U3</text>
<text x="167.2" y="249.6">D1</text>
<text x="143.8" y="254.6">2.1MMJACK</text>
<text x="167.2" y="252.8">BY253</text>
<text x="26.3" y="262.4">22pF</text>
<text x="29.5" y="259.2">C1</text>
<text x="51.2" y="262.4">22pF</text>
<text x="51.2" y="259.2">C2</text>
<text x="195.8" y="267.7">330nF</text>
<text x="195.8" y="264.5">C4</text>
<text x="234.6" y="269.5">100nF</text>
<text x="234.6" y="266.3">C5</text>
</g>
<g font-size="3.2" fill="#00f">
<text x="225.3" y="23.1">1</text>
<text x="33.2" y="25.3" transform="rotate(-90 33.2 25.3)">5</text>
<text x="225.3" y="26.7">2</text>
<text x="228.8" y="24.9">1</text>
<text x="228.8" y="28.4">2</text>
<text x="38.4" y="35.1">D-</text>
<text x="45.9" y="33.7">2</text>
<text x="225.3" y="30.2">3</text>
<text x="228.8" y="32">3</text>
<text x="37.3" y="38.7">D+</text>
<text x="45.9" y="37.3">3</text>
<text x="33.2" y="48.4" transform="rotate(-90 33.2 48.4)">5</text>
<text x="253.6" y="83.1">RB7/KBI3/PGD</text>
<text x="278.9" y="81.4">40</text>
<text x="149.5" y="84.9">2</text>
<text x="149.5" y="88.4">3</text>
<text x="153" y="86.6">RA0/AN0</text>
<text x="253.8" y="86.6">RB6/KBI2/PGC</text>
<text x="278.9" y="88.4">38</text>
<text x="278.9" y="84.9">39</text>
<text x="149.5" y="91.9">4</text>
<text x="149.5" y="95.5">5</text>
<text x="153" y="90.2">RA1/AN1</text>
<text x="153" y="93.7">RA2/AN2/VREF-/CVREF</text>
<text x="240" y="93.7">RB4/AN11/KBI0/CSSPP</text>
<text x="253.3" y="90.2">RB5/KBI1/PGM</text>
<text x="278.9" y="91.9">37</text>
<text x="149.5" y="99">6</text>
<text x="153" y="97.2">RA3/AN3/VREF+</text>
<text x="153" y="100.8">RA4/T0CKI/C1OUT/RCV</text>
<text x="245.1" y="100.8">RB2/AN8/INT2/VMO</text>
<text x="278.9" y="99">35</text>
<text x="149.5" y="102.5">7</text>
<text x="149.5" y="106">8</text>
<text x="153" y="104.3">RA5/AN4/SS#/HLVDIN/C2OUT</text>
<text x="153" y="107.8">RE0/AN5/CK1SPP</text>
<text x="227.2" y="107.8">RB0/AN12/INT0/FLT0/SDI/SDA</text>
<text x="236.2" y="104.3">RB1/AN10/INT1/SCK/SCL</text>
<text x="278.9" y="106">33</text>
<text x="278.9" y="102.5">34</text>
<text x="147.5" y="113.1">10</text>
<text x="149.5" y="109.6">9</text>
<text x="153" y="111.3">RE1/AN6/CK2SPP</text>
<text x="153" y="114.9">RE2/AN7/OESPP</text>
<text x="253.4" y="118.4">RD7/SPP7/P1D</text>
<text x="278.9" y="116.6">30</text>
<text x="147.5" y="123.7">13</text>
<text x="153" y="125.4">OSC1/CLKI</text>
<text x="253.7" y="121.9">RD6/SPP6/P1C</text>
<text x="253.7" y="125.4">RD5/SPP5/P1B</text>
<text x="278.9" y="123.7">28</text>
<text x="278.9" y="120.2">29</text>
<text x="147.5" y="127.2">14</text>
<text x="147.5" y="130.7">15</text>
<text x="153" y="129">OSC2/CLKO/RA6</text>
<text x="261.3" y="129">RD4/SPP4</text>
<text x="278.9" y="130.7">26</text>
<text x="278.9" y="127.2">27</text>
<text x="147.5" y="134.3">16</text>
<text x="147.5" y="137.8">17</text>
<text x="153" y="132.5">RC0/T1OSO/T13CKI</text>
<text x="153" y="136">RC1/T1OSI/CCP2(1)/UOE#</text>
<text x="250.7" y="132.5">RC7/RX/DT/SDO</text>
<text x="259.5" y="136">RC6/TX/CK</text>
<text x="278.9" y="134.3">25</text>
<text x="147.5" y="141.3">18</text>
<text x="153" y="139.6">RC2/CCP1/P1A</text>
<text x="153" y="143.1">VUSB</text>
<text x="259.3" y="143.1">RC4/D-/VM</text>
<text x="278.9" y="141.3">23</text>
<text x="147.5" y="144.9">19</text>
<text x="147.5" y="148.4">20</text>
<text x="153" y="146.6">RD0/SPP0</text>
<text x="261.3" y="146.6">RD3/SPP3</text>
<text x="278.9" y="148.4">21</text>
<text x="278.9" y="144.9">22</text>
<text x="153" y="150.1">RD1/SPP1</text>
<text x="261.3" y="150.1">RD2/SPP2</text>
<text x="38.6" y="176.6">1</text>
<text x="47.6" y="176.6">2</text>
<text x="176.1" y="174.8">1</text>
<text x="185.2" y="174.8">2</text>
<text x="252" y="174.8">1</text>
<text x="261.1" y="174.8">2</text>
<text x="38.6" y="190.7">3</text>
<text x="47.6" y="190.7">4</text>
<text x="176.1" y="188.9">3</text>
<text x="185.2" y="188.9">4</text>
<text x="252" y="188.9">3</text>
<text x="261.1" y="188.9">4</text>
<text x="363.4" y="213.3">1</text>
<text x="363.4" y="216.8">2</text>
<text x="363.4" y="220.3">3</text>
<text x="363.4" y="223.9">4</text>
<text x="363.4" y="227.4">5</text>
<text x="363.4" y="230.9">6</text>
<text x="200.7" y="248.9">1</text>
<text x="204.2" y="250.7">VI</text>
<text x="218" y="250.7">VO</text>
<text x="224.2" y="248.9">3</text>
<text x="214.8" y="255" transform="rotate(-90 214.8 255)">GND</text>
<text x="213.1" y="258.5" transform="rotate(-90 213.1 258.5)">2</text>
</g>
<g font-size="3.2">
<text x="328.1" y="28.1">1</text>
<text x="351" y="28.1">1</text>
<text x="372.2" y="28.1">1</text>
<text x="391.6" y="28.1">1</text>
<text x="126.3" y="32.3" transform="rotate(-90 126.3 32.3)">1</text>
<text x="129.8" y="32.3" transform="rotate(-90 129.8 32.3)">2</text>
<text x="328.1" y="31.6">2</text>
<text x="351" y="31.6">2</text>
<text x="372.2" y="31.6">2</text>
<text x="391.6" y="31.6">2</text>
<text x="45.9" y="40.8">4</text>
<text x="35.1" y="42.2">GND</text>
<text x="126.3" y="51.7" transform="rotate(-90 126.3 51.7)">1</text>
<text x="129.8" y="51.7" transform="rotate(-90 129.8 51.7)">2</text>
<text x="191.6" y="48.2" transform="rotate(-90 191.6 48.2)">1</text>
<text x="195.1" y="48.2" transform="rotate(-90 195.1 48.2)">2</text>
<text x="47.6" y="81">1</text>
<text x="47.6" y="84.5">2</text>
<text x="47.6" y="88.1">3</text>
<text x="47.6" y="91.6">4</text>
<text x="47.6" y="95.1">5</text>
<text x="47.6" y="98.6">6</text>
<text x="47.6" y="102.2">7</text>
<text x="47.6" y="105.7">8</text>
<text x="349" y="102.2">1</text>
<text x="349" y="105.7">2</text>
<text x="47.6" y="109.2">9</text>
<text x="47.6" y="112.7">10</text>
<text x="278.9" y="113.1">31</text>
<text x="349" y="109.2">3</text>
<text x="349" y="112.7">4</text>
<text x="47.6" y="116.3">11</text>
<text x="47.6" y="119.8">12</text>
<text x="270.9" y="114.9">VSS</text>
<text x="349" y="116.3">5</text>
<text x="349" y="119.8">6</text>
<text x="47.6" y="123.3">13</text>
<text x="147.5" y="120.2">12</text>
<text x="153" y="121.9">VSS</text>
<text x="349" y="123.3">7</text>
<text x="47.6" y="126.9">14</text>
<text x="47.6" y="130.4">15</text>
<text x="349" y="126.9">8</text>
<text x="349" y="130.4">9</text>
<text x="47.6" y="133.9">16</text>
<text x="47.6" y="137.4">17</text>
<text x="347" y="133.9">10</text>
<text x="347" y="137.4">11</text>
<text x="47.6" y="141">18</text>
<text x="347" y="141">12</text>
<text x="47.6" y="144.5">19</text>
<text x="47.6" y="148">20</text>
<text x="347" y="144.5">13</text>
<text x="347" y="148">14</text>
<text x="347" y="151.6">15</text>
<text x="347" y="155.1">16</text>
<text x="347" y="158.6">17</text>
<text x="347" y="162.1">18</text>
<text x="347" y="165.7">19</text>
<text x="347" y="169.2">20</text>
<text x="230.4" y="196.6" transform="rotate(-90 230.4 196.6)">1</text>
<text x="233.9" y="196.6" transform="rotate(-90 233.9 196.6)">2</text>
<text x="306.2" y="196.6" transform="rotate(-90 306.2 196.6)">1</text>
<text x="309.7" y="196.6" transform="rotate(-90 309.7 196.6)">2</text>
<text x="36.4" y="241.9">1</text>
<text x="46.2" y="241.9">2</text>
</g>
<g font-size="3.2" fill="#f00">
<text x="35.7" y="31.6">VCC</text>
<text x="45.9" y="30.2">1</text>
<text x="149.5" y="81.4">1</text>
<text x="153" y="83.1">MCLR#/VPP/RE3</text>
<text x="278.9" y="95.5">36</text>
<text x="240.3" y="97.2">RB3/AN9/CCP2(1)/VPO</text>
<text x="270.3" y="111.3">VDD</text>
<text x="278.9" y="109.6">32</text>
<text x="147.5" y="116.6">11</text>
<text x="153" y="118.4">VDD</text>
<text x="278.9" y="137.8">24</text>
<text x="258.9" y="139.6">RC5/D+/VP</text>
</g>
<g font-size="3.2" fill="#8d2323">
<text x="143.2" y="204.8">1</text>
<text x="143.2" y="208.4">2</text>
<text x="143.2" y="211.9">3</text>
<text x="226.9" y="226">1</text>
<text x="226.9" y="229.5">2</text>
<text x="226.9" y="233">3</text>
<text x="87.6" y="252.4">1</text>
<text x="107.9" y="252.4">6</text>
<text x="87.6" y="263">2</text>
<text x="107.9" y="263">5</text>
<text x="87.6" y="273.6">3</text>
<text x="107.9" y="273.6">4</text>
</g>
</svg>
